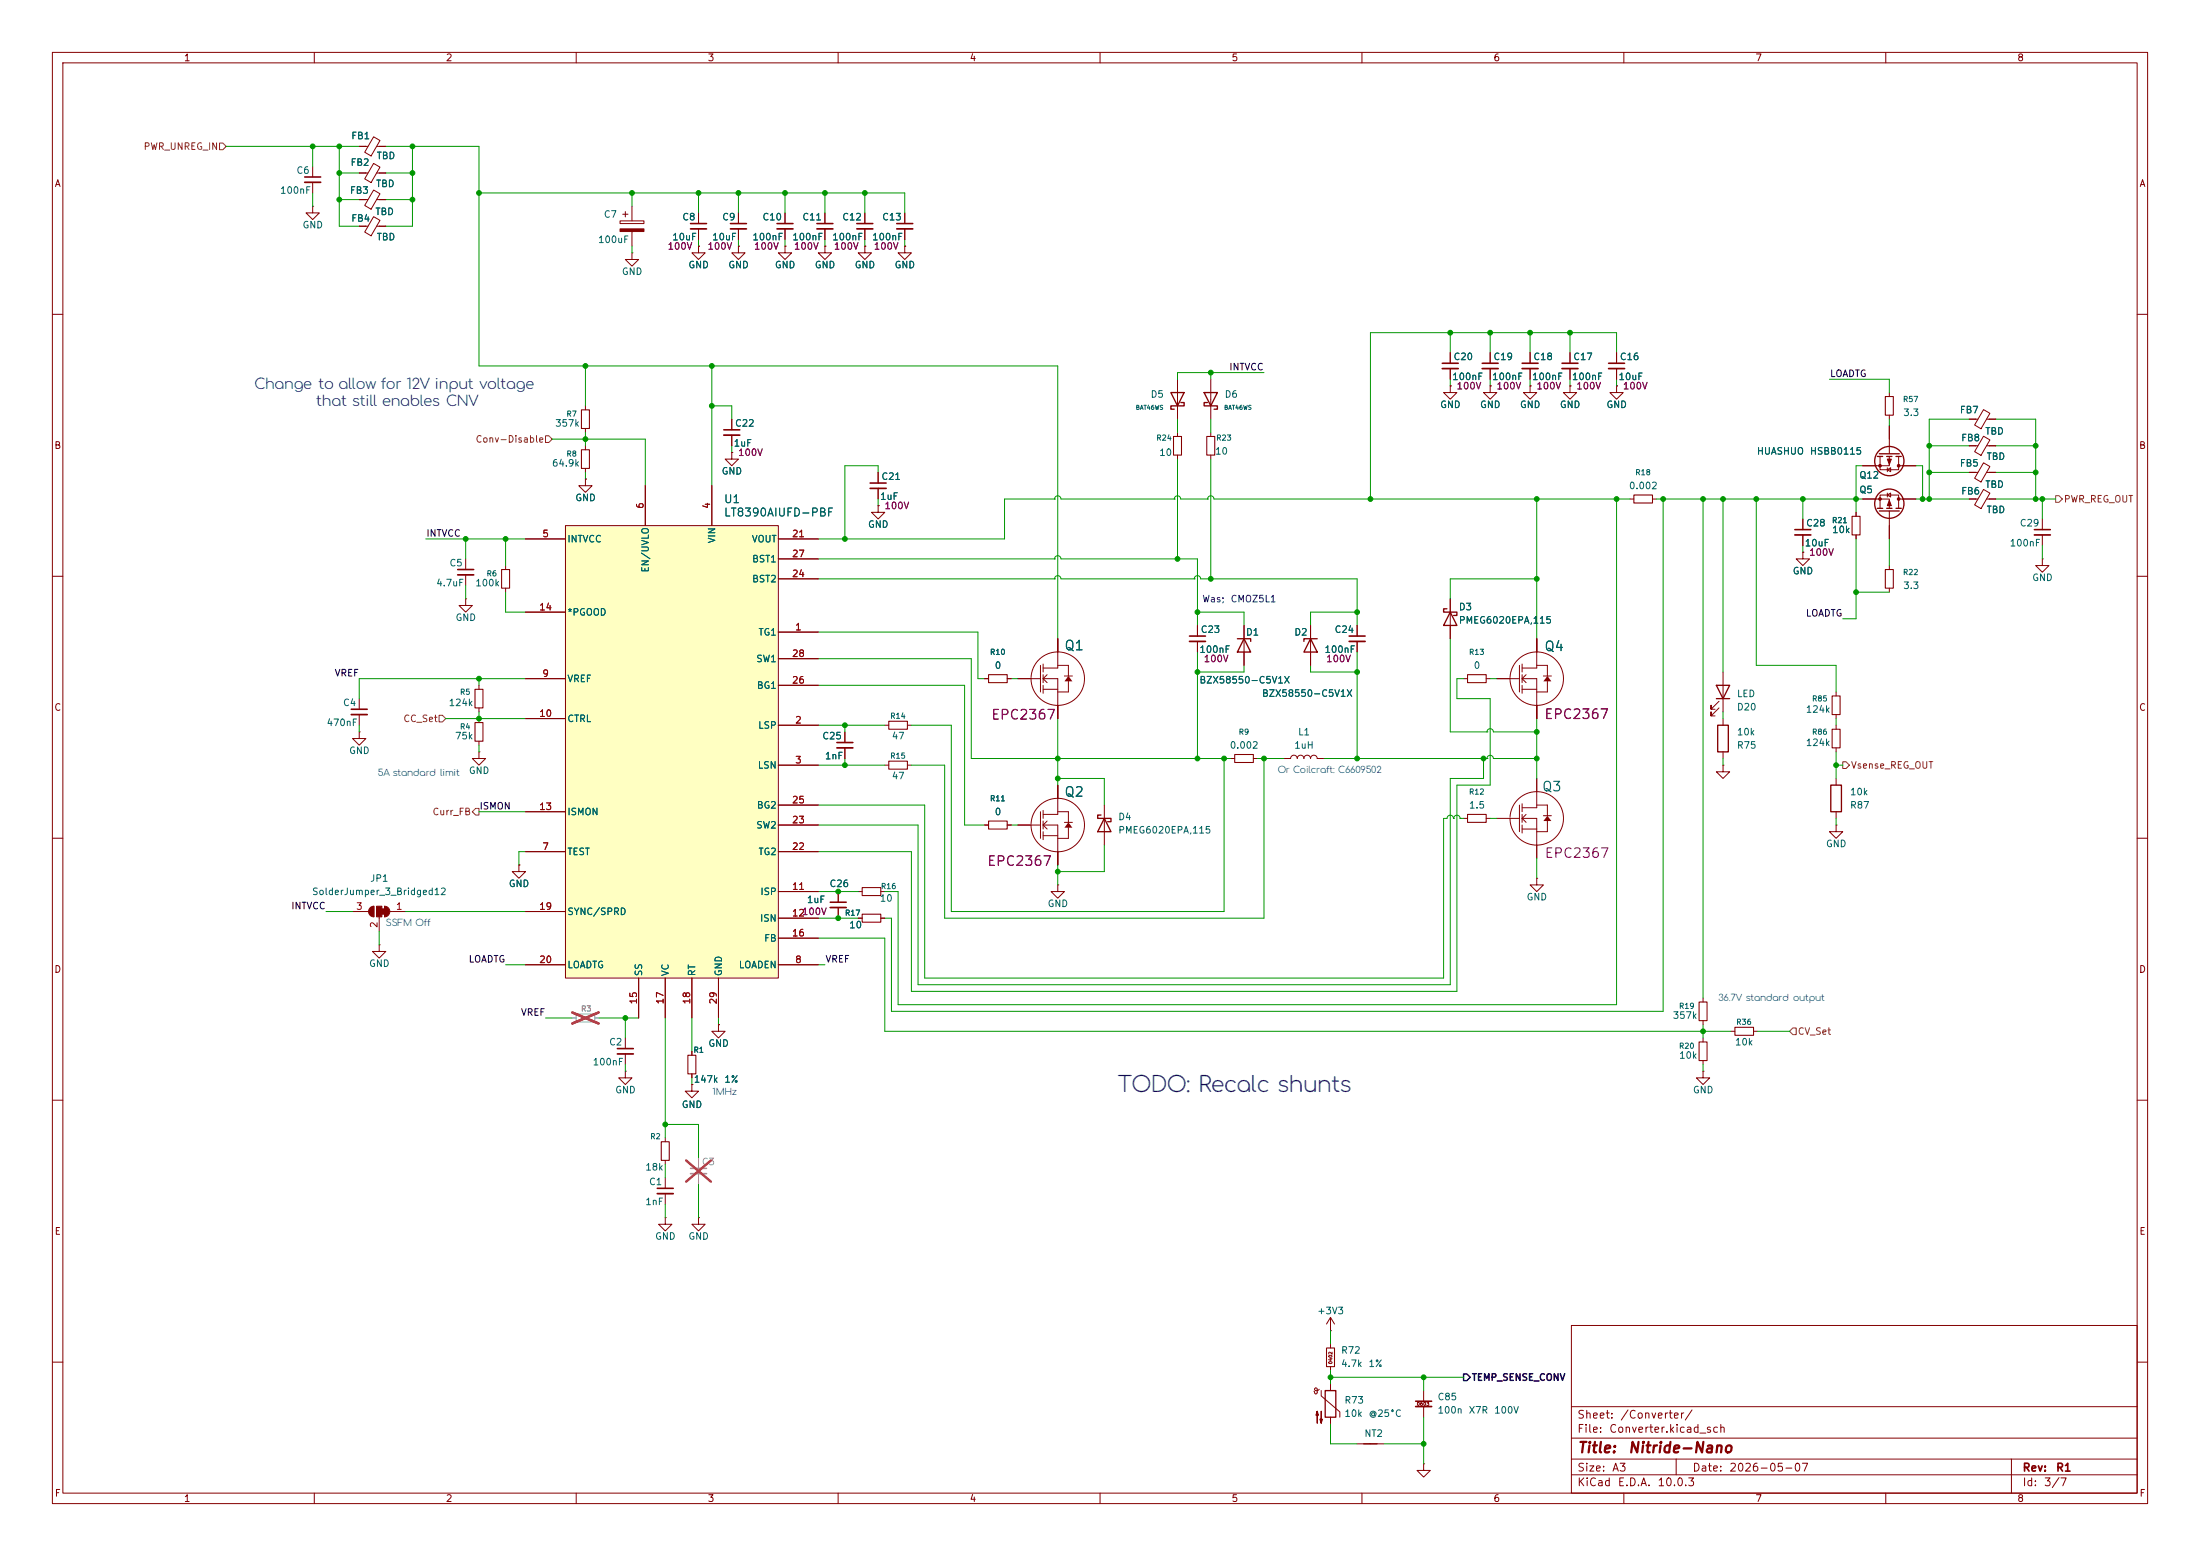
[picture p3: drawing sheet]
<svg xmlns="http://www.w3.org/2000/svg" width="420mm" height="297mm" viewBox="0 0 420 297" stroke-linecap="round" stroke-linejoin="round" font-family="sans-serif">
<g fill="none" stroke="#840000" stroke-width=".19">
<path d="M10 10h400v277h-400zM12 12h396v273h-396zM60 10v2M110 10v2M160 10v2M210 10v2M260 10v2M310 10v2M360 10v2M149.9 47v1.3h1.2l-1.2 1.2-1.3-1.2h1.3M149.9 47h.1M149.9 40.6v2.1"/>
<path d="M149.9 43.7v2M157.5 47v1.3h1.2l-1.2 1.2-1.3-1.2h1.3M157.5 47h.1M157.5 40.6v2.1M157.5 43.7v2M165.1 47v1.3h1.3l-1.3 1.2-1.3-1.2h1.3M165.1 47h.1M165.1 40.6v2.1M165.1 43.7v2M172.7 47v1.3h1.3l-1.3 1.2-1.3-1.2h1.3M172.7 47h.1M172.7 40.6v2.1"/>
<path d="M172.7 43.7v2M10 60h2M308.6 73.7v1.2h-1.3l1.3 1.3 1.3-1.3h-1.3M308.6 73.7h.1M308.6 67.3v2M308.6 70.4v2M408 60h2M167.6 96.5v1.3h-1.2l1.2 1.3 1.3-1.3h-1.3M167.6 96.5h.1M167.6 90.2v2M167.6 93.2v2.1M311.1 95.3h.8"/>
<path d="M315.5 95.3h.7M10 110h2M88.9 106.7v2M88.9 109.7v2.1M96.5 108v.7M96.5 112.3v.7M360.7 108v.7M360.7 112.3v.7M408 110h2M328.2 135.1l-1.6 1.6v-.8v.8h.8M328.2 133.9l-1.6 1.5v-.8v.8h.8M328.9 128.3v7.6"/>
<path d="M328.9 137.2v1.2M350.5 132.1v.7M350.5 136.4v.8M350.5 138.4v.8M10 160h2M210.8 153.7v7.6M288.3 156a5.1 5.1 0 0 1 7.7-4.2 5.1 5.1 0 0 1-.1 8.8 5.1 5.1 0 0 1-7.6-4.2M288.3 156.2h1.8M290.1 153.7v5.1M290.6 156.2h2.8v5.1M290.6 153.4v1.5M290.6 155.4v1.6"/>
<path d="M290.6 157.5v1.5M290.6 158.2h2.8M290.6 156.2l.7 .8M291.3 155.4l-.7 .8M293.4 153.7h2v2M293.4 151.1v3.1h-2.8M293.4 158.8h2M328.9 143.5v1.3M350.5 157.5v1.3h1.3l-1.3 1.2-1.3-1.2h1.3M350.5 157.5h.1M350.5 142.7v.8M350.5 148.6v1.3"/>
<path d="M350.5 154.9v1.3M408 160h2M293.4 167.6v1.3h1.2l-1.2 1.3-1.3-1.3h1.3M293.4 167.6h.1M119.4 198.1v2.1M325.1 190.5v.8M325.1 194.8v.8M10 210h2M119.4 204.5v1.2h1.2l-1.2 1.3-1.3-1.3h1.3M119.4 204.5h.1M119.4 201.2v2M408 210h2"/>
<path d="M300 253h108v32h-108zM10 260h2M300 278.5h108M300 274.5h108M300 268.5h108M320 278.5v3M384 278.5v6.5M408 260h2M60 285v2M110 285v2M160 285v2M210 285v2"/>
<path d="M260 285v2M300 281.5h108M310 285v2M360 285v2"/>
</g>
<path d="M327.7 130.8h2.5l-1.3 2.6zM327.7 133.4h2.5M327.9 138.4h2v5.1h-2zM210.2 155.6h-.7v.6h2.6v.6h-.6M210.8 156.2l1.3 2.6h-2.6zM349.5 149.9h2v5h-2z" fill="none" stroke="#840000" stroke-width=".25"/>
<path d="M311.9 94.5h3.6v1.5h-3.6zM95.8 108.7h1.5v3.6h-1.5zM359.9 108.7h1.5v3.6h-1.5zM349.8 132.8h1.5v3.6h-1.5zM349.8 139.2h1.5v3.5h-1.5zM324.4 191.3h1.5v3.5h-1.5z" fill="none" stroke="#840000" stroke-width=".2"/>
<path d="M148.3 42.7h3.1M156 42.7h3M163.6 42.7h3M171.2 42.7h3M307.1 69.3h3M166.1 92.2h3.1M87.4 108.7h3M117.9 200.2h3" fill="none" stroke="#840000" stroke-width=".3"/>
<path d="M148.3 43.7h3.1M156 43.7h3M163.6 43.7h3M171.2 43.7h3M307.1 70.4h3M166.1 93.2h3.1M87.4 109.7h3M117.9 201.2h3" fill="none" stroke="#840000" stroke-width=".33"/>
<path d="M110 193.5h3.5v1.6h-3.5z" fill="none" stroke="#a1a1a1" stroke-width=".2"/>
<path d="M109.2 194.3h.8M113.5 194.3h.8" fill="none" stroke="#a1a1a1" stroke-width=".19"/>
<path d="M109.3 193.3l5 2.1M114.3 193.3l-5 2.1" fill="none" stroke="#e12e31" stroke-width=".46"/>
<path d="M295.4 155.7l.8 1h-1.6z" fill="#840000"/>
<g fill="none" stroke="#840000" stroke-width=".19">
<path d="M68.6 43.2h1.6M71.3 41.4l1.2 .7-1.7 2.9-1.2-.7zM71.9 43.2h1.8M276.9 73.7v1.2h-1.3l1.3 1.3 1.2-1.3h-1.2M276.9 73.7h.1M276.9 67.3v2M276.9 70.4v2M284.5 73.7v1.2h-1.3l1.3 1.3 1.2-1.3h-1.2M284.5 73.7h.1M196.8 157.3a5.1 5.1 0 0 1 7.8-4.2 5.1 5.1 0 0 1-.1 8.8 5.1 5.1 0 0 1-7.7-4.3M196.8 157.5h1.8M198.6 154.9v5.1"/>
<path d="M199.1 157.5h2.8v5.1M199.1 154.7v1.5M199.1 156.7v1.5M199.1 158.8v1.5M199.1 159.5h2.8M199.1 157.5l.8 .7M199.9 156.7l-.8 .8M201.9 154.9h2.1v2.1M201.9 152.4v3h-2.8M285.7 156.2h2.6M293.4 148.6v2.5M294.6 155.7h1.6"/>
<path d="M295.4 156.7v2.1M201.9 168.9v1.3h1.3l-1.3 1.3-1.2-1.3h1.2M201.9 168.9h.1M201.9 160h2.1M293.4 161.3v2.5M330.4 196.9h.8M334.8 196.9h.7"/>
</g>
<path d="M331.2 196.1h3.6v1.5h-3.6z" fill="none" stroke="#840000" stroke-width=".2"/>
<path d="M275.3 69.3h3.1" fill="none" stroke="#840000" stroke-width=".3"/>
<path d="M275.3 70.4h3.1" fill="none" stroke="#840000" stroke-width=".33"/>
<path d="M204 157l.7 1h-1.5z" fill="#840000"/>
<g fill="none" stroke="#840000" stroke-width=".19">
<path d="M292.1 73.7v1.2h-1.3l1.3 1.3 1.3-1.3h-1.3M292.1 73.7h.1M196.8 129.3a5.1 5.1 0 0 1 7.8-4.1 5.1 5.1 0 0 1-.1 8.7 5.1 5.1 0 0 1-7.7-4.2M196.8 129.5h1.8M198.6 127v5.1M199.1 129.5h2.8v5.1M199.1 126.7v1.6M199.1 128.8v1.5M199.1 130.8v1.5M199.1 131.6h2.8M199.1 129.5l.8 .8M199.9 128.8l-.8 .7"/>
<path d="M201.9 127h2.1v2M201.9 124.5v3h-2.8M201.9 132.1h2.1M194.3 157.5h2.5M201.9 149.9v2.5M203.2 157h1.5M204 158v2M201.9 162.6v2.5"/>
</g>
<path d="M204 129l.7 1h-1.5z" fill="#840000"/>
<g fill="none" stroke="#840000" stroke-width=".19">
<path d="M284.5 67.3v2M284.5 70.4v2M292.1 67.3v2M292.1 70.4v2M344.2 99.1v2M88.9 114.3v1.3h1.3l-1.3 1.2-1.3-1.2h1.3M88.9 114.3h.1M344.2 105.4v1.3h-1.3l1.3 1.3 1.2-1.3h-1.2M344.2 105.4h.1M344.2 102.1v2M188 129.5h.7M192.3 129.5h.7"/>
<path d="M194.3 129.5h2.5M201.9 121.9v2.6M201.9 134.6v2.6M203.2 129h1.5M204 130v2.1M188 157.5h.7M192.3 157.5h.7M234.9 144.8h.8M239.3 144.8h.7M160 170.2v2M160 173.2v2.1M127 217.2v.7"/>
<path d="M127 221.5v.7"/>
</g>
<path d="M283 69.3h3M290.6 69.3h3M342.6 101.1h3.1M158.5 172.2h3" fill="none" stroke="#840000" stroke-width=".3"/>
<path d="M283 70.4h3M290.6 70.4h3M342.6 102.1h3.1M158.5 173.2h3" fill="none" stroke="#840000" stroke-width=".33"/>
<path d="M188.7 128.8h3.6v1.5h-3.6zM188.7 156.7h3.6v1.5h-3.6zM235.7 144h3.6v1.5h-3.6zM126.2 217.9h1.6v3.6h-1.6z" fill="none" stroke="#840000" stroke-width=".2"/>
<path d="M107.9 100.3h40.7v86.4h-40.7z" fill="#ffffc2"/>
<g fill="none" stroke="#840000" stroke-width=".19">
<path d="M59.7 39.4v1.2h1.3l-1.3 1.3-1.3-1.3h1.3M59.7 39.4h.1M59.7 31.8v2M59.7 34.8v2M68.6 38.1h1.6M68.6 33h1.6M68.6 27.9h1.6M71.3 36.3l1.2 .7-1.7 2.9-1.2-.7zM71.3 31.2l1.2 .7-1.7 2.9-1.2-.7zM71.3 26.1l1.2 .7-1.7 3-1.2-.7zM71.9 38.1h1.8M71.9 33h1.8"/>
<path d="M71.9 27.9h1.8M120.6 39.4v2.8M118.4 42.2h4.5v.5h-4.5zM118.9 40.9h1M119.4 40.4v1M120.6 48.3v1.2h1.3l-1.3 1.3-1.2-1.3h1.2M120.6 48.3h.1M120.6 44.2v2.8M133.3 47v1.3h1.3l-1.3 1.2-1.2-1.2h1.2M133.3 47h.1M133.3 40.6v2.1M133.3 43.7v2"/>
<path d="M141 47v1.3h1.2l-1.2 1.2-1.3-1.2h1.3M141 47h.1M141 40.6v2.1M141 43.7v2M111.8 77.5v.7M111.8 91.4v1.3h1.2l-1.2 1.3-1.3-1.3h1.3M111.8 91.4h.1M111.8 81.8v.8M111.8 85.1v.8M111.8 89.4v.8M123.2 92.7v7.6M135.9 92.7v7.6"/>
<path d="M139.7 86.4v1.2h-1.3l1.3 1.3 1.3-1.3h-1.3M139.7 86.4h.1M139.7 80v2M139.7 83.1v2M100.3 102.9h7.6M100.3 116.8h7.6M107.9 100.3h40.7v86.4h-40.7zM148.6 102.9h7.6M148.6 110.5h7.6M148.6 106.7h7.6M389.9 106.7v1.3h1.3l-1.3 1.2-1.3-1.2h1.3M389.9 106.7h.1"/>
<path d="M68.6 139.7v1.3h1.2l-1.2 1.2-1.3-1.2h1.3M68.6 139.7h.1M68.6 133.4v2M68.6 136.4v2M91.4 130.8v.8M91.4 135.1v.8M91.4 137.2v.7M100.3 129.5h7.6M100.3 137.2h7.6M148.6 120.7h7.6M148.6 138.4h7.6M148.6 130.8h7.6"/>
<path d="M148.6 125.7h7.6M161.3 139.7v2M168.9 138.4h.8M173.2 138.4h.8M288.3 129.3a5.1 5.1 0 0 1 7.7-4.1 5.1 5.1 0 0 1-.1 8.8 5.1 5.1 0 0 1-7.6-4.3M288.3 129.5h1.8M290.1 127v5.1M290.6 129.5h2.8v5.1M290.6 126.7v1.6M290.6 128.8v1.5M290.6 130.8v1.5M290.6 131.6h2.8"/>
<path d="M290.6 129.5l.7 .8M291.3 128.8l-.7 .7M293.4 127h2v2M293.4 124.5v3h-2.8M293.4 132.1h2M91.4 143.5v1.3h1.3l-1.3 1.3-1.2-1.3h1.2M91.4 143.5h.1M91.4 141.5v.7M100.3 154.9h7.6M148.6 146.1h7.6M148.6 157.5h7.6M148.6 153.7h7.6"/>
<path d="M161.3 142.7v2.1M168.9 146.1h.8M173.2 146.1h.8M328.9 146.1v1.2h-1.2l1.2 1.3 1.3-1.3h-1.3M328.9 146.1h.1M67.3 174h3.1M71.4 173v2M72.4 175v2.8M73.4 173v2M74.4 174h3.1M99.1 165.1v1.3h1.2l-1.2 1.2-1.3-1.2h1.3M99.1 165.1h.1"/>
<path d="M100.3 162.6h7.6M100.3 174h7.6M148.6 162.6h7.6M148.6 170.2h7.6M148.6 175.3h7.6M148.6 179.1h7.6M163.8 170.2h.8M163.8 175.3h.8M168.1 170.2h.8M168.1 175.3h.8M72.4 180.3v1.3h1.3l-1.3 1.3-1.3-1.3h1.3M72.4 180.3h.1"/>
<path d="M100.3 184.2h7.6M121.9 186.7v7.6M127 186.7v7.6M132.1 186.7v7.6M137.2 195.6v1.3h1.2l-1.2 1.2-1.3-1.2h1.3M137.2 195.6h.1M137.2 186.7v7.6M148.6 184.2h7.6M132.1 207v1.3h1.2l-1.2 1.3-1.3-1.3h1.3M132.1 207h.1M132.1 200.7v.7M132.1 205v.7"/>
<path d="M127 232.4v1.3h1.3l-1.3 1.2-1.3-1.2h1.3M127 232.4h.1M127 224.8v2M127 227.8v2.1M133.3 232.4v1.3h-1.2l1.2 1.2 1.3-1.2h-1.3M133.3 232.4h.1"/>
</g>
<path d="M111 78.2h1.5v3.6h-1.5zM111 85.9h1.5v3.5h-1.5zM90.7 131.6h1.5v3.5h-1.5zM90.7 137.9h1.5v3.6h-1.5zM169.7 137.7h3.5v1.5h-3.5zM169.7 145.3h3.5v1.5h-3.5zM164.6 169.4h3.5v1.5h-3.5zM164.6 174.5h3.5v1.5h-3.5zM131.3 201.4h1.5v3.6h-1.5z" fill="none" stroke="#840000" stroke-width=".2"/>
<path d="M58.2 33.8h3M131.8 42.7h3.1M139.4 42.7h3.1M138.2 82h3M67.1 135.4h3M159.8 141.7h3M125.5 226.8h3" fill="none" stroke="#840000" stroke-width=".3"/>
<path d="M58.2 34.8h3M131.8 43.7h3.1M139.4 43.7h3.1M138.2 83.1h3M67.1 136.4h3M159.8 142.7h3M125.5 227.8h3" fill="none" stroke="#840000" stroke-width=".33"/>
<g fill="#840000" stroke="#840000" stroke-width=".19">
<path d="M118.4 43.7h4.5v.5h-4.5z"/>
<path d="M72.9 173.5h.5v1h-.5z"/>
<path d="M73.4 173a1.02 1.02 0 0 1 1 1 1.02 1.02 0 0 1-1 1z"/>
<path d="M71.9 173h1v2h-1z"/>
<path d="M70.7 173.3l.7-.3v2a1.02 1.02 0 0 1-1-.6 1.02 1.02 0 0 1 .3-1.1z"/>
</g>
<path d="M131.8 223h3.1" fill="none" stroke="#a1a1a1" stroke-width=".3"/>
<path d="M131.8 224h3.1" fill="none" stroke="#a1a1a1" stroke-width=".33"/>
<path d="M133.3 221v2M133.3 224v2.1" fill="none" stroke="#a1a1a1" stroke-width=".19"/>
<path d="M131 221.5l4.7 4M135.7 221.5l-4.7 4" fill="none" stroke="#e12e31" stroke-width=".46"/>
<path d="M295.4 129l.8 1h-1.6z" fill="#840000"/>
<g fill="none" stroke="#840000" stroke-width=".19">
<path d="M68.6 33h1.2M68.6 27.9h1.2M68.6 38.1h1.2M72.4 33h1.3M72.4 27.9h1.3M72.4 38.1h1.3M68.6 43.2h1.2M72.4 43.2h1.3M133.3 47h.1M133.3 40.6v2.1M133.3 43.7v2M141 47h.1"/>
<path d="M141 40.6v2.1M141 43.7v2M149.9 47h.1M149.9 40.6v2.1M149.9 43.7v2M157.5 47h.1M157.5 40.6v2.1M157.5 43.7v2M165.1 47h.1M165.1 40.6v2.1M165.1 43.7v2M172.7 47h.1"/>
<path d="M172.7 40.6v2.1M172.7 43.7v2M224.8 72.4v7.6M231.1 72.4v7.6M276.9 73.7h.1M276.9 67.3v2M276.9 70.4v2M284.5 73.7h.1M284.5 67.3v2M284.5 70.4v2M292.1 73.7h.1M292.1 67.3v2"/>
<path d="M292.1 70.4v2M299.7 73.7v1.2h-1.3l1.3 1.3 1.3-1.3h-1.3M299.7 73.7h.1M299.7 67.3v2M299.7 70.4v2M308.6 73.7h.1M308.6 67.3v2M308.6 70.4v2M360.7 74.9v.8M360.7 79.2v.8M378.7 78.2l1.2 .7-1.7 2.9-1.2-.7zM111.8 91.4h.1"/>
<path d="M123.2 92.7v7.6M135.9 92.7v7.6M139.7 86.4h.1M139.7 80v2M139.7 83.1v2M167.6 96.5h.1M167.6 90.2v2M167.6 93.2v2.1M224.8 82.6v.7M224.8 86.9v.7M231.1 82.6v.7M231.1 86.9v.7"/>
<path d="M344.2 99.1v2M354.3 97.8v.8M355.6 95.3h5.1v1.7M358.9 97v-2.5h3.6v2.5M358.9 87.1v2.6h3.6v-2.6M360.3 94.5l.6-.4v.8zM360.3 89.7l.6-.4v.7zM360.3 89.3v.7M360.3 94.1v.8M360.7 87.1v1.8h-5.1M360.7 81.3v5.3M360.7 97.5v5.4"/>
<path d="M362.5 95.3h3.3M362.5 88.9h3.3M375.9 95.3h1.7M375.9 85.1h1.7M375.9 80h1.7M375.9 90.2h1.7M378.7 93.4l1.2 .7-1.7 3-1.2-.7zM378.7 83.3l1.2 .7-1.7 2.9-1.2-.7zM378.7 88.3l1.2 .8-1.7 2.9-1.2-.7zM379.2 95.3h1.8M379.2 85.1h1.8M379.2 80h1.8"/>
<path d="M379.2 90.2h1.8M389.9 99.1v2M100.3 102.9h7.6M100.3 116.8h7.6M148.6 102.9h7.6M148.6 110.5h7.6M148.6 106.7h7.6M228.6 119.4v2M237.5 119.4v7.6M250.2 119.4v7.6M259.1 119.4v2M276.9 114.3v7.6"/>
<path d="M344.2 105.4h.1M344.2 102.1v2M354.3 102.1v.8M389.9 102.1v2M100.3 129.5h7.6M100.3 137.2h7.6M148.6 120.7h7.6M148.6 138.4h7.6M148.6 130.8h7.6M148.6 125.7h7.6M161.3 139.7v2M188 129.5h.7"/>
<path d="M192.3 129.5h.7M194.3 129.5h2.5M201.9 121.9v2.6M201.9 134.6v2.6M228.6 122.4v2.1M259.1 122.4v2.1M279.4 129.5h.8M283.7 129.5h.8M285.7 129.5h2.6M293.4 121.9v2.6M293.4 134.6v2.6M294.6 129h1.6"/>
<path d="M295.4 130v2.1M100.3 154.9h7.6M148.6 157.5h7.6M148.6 146.1h7.6M148.6 153.7h7.6M161.3 142.7v2.1M188 157.5h.7M192.3 157.5h.7M194.3 157.5h2.5M201.9 149.9v2.5M245.1 144.8h1.3a.64 .64 0 0 1 .6-.7 .64 .64 0 0 1 .6 .7 .64 .64 0 0 1 .7-.7 .64 .64 0 0 1 .6 .7 .64 .64 0 0 1 .7-.7 .64 .64 0 0 1 .6 .7 .64 .64 0 0 1 .6-.7 .64 .64 0 0 1 .7 .7h1.2M279.4 156.2h.8"/>
<path d="M283.7 156.2h.8M99.1 165.1h.1M100.3 162.6h7.6M100.3 174h7.6M148.6 175.3h7.6M148.6 162.6h7.6M148.6 170.2h7.6M148.6 179.1h7.6M160 170.2v2M160 173.2v2.1M163.8 175.3h.8M168.1 175.3h.8"/>
<path d="M201.9 162.6v2.5M100.3 184.2h7.6M121.9 186.7v7.6M127 186.7v7.6M132.1 186.7v7.6M137.2 195.6h.1M137.2 186.7v7.6M148.6 184.2h7.6M325.1 198.1v.8M132.1 207h.1M132.1 200.7v.7M132.1 205v.7"/>
<path d="M325.1 204.5v1.2h1.3l-1.3 1.3-1.3-1.3h1.3M325.1 204.5h.1M325.1 202.4v.8M254 254h.1M254 251.5v2.5M254 256.5v.8M254 251.5l-.8 1.2M254 251.5l.8 1.2M250.8 265.6l.1 .2M251.2 265.4l-.2-.2 .2-.3 .3 .2v.8l-.3 .2-.2-.3M251.8 265.2l-.3 .2h-.3M252.2 265.4v1l3.6 3.1v1"/>
<path d="M254 260.9v.7M254 264.2v1.2M254 270.5v1.3M259.1 275.6h5.1M271.8 279.4v1.3h1.2l-1.2 1.2-1.3-1.2h1.3M271.8 279.4h.1M271.8 265.4v2.1M271.8 268.5v2"/>
</g>
<g fill="none" stroke="#840000" stroke-width=".25">
<path d="M223.5 74.9h2.6l-1.3 2.6zM225.4 76.8h.7v.7h-2.6v.6h.7M229.9 74.9h2.5l-1.3 2.6zM230.5 76.8h-.6v.7h2.5v.6h-.6M358.4 97h1M358.4 87.1h1M358.8 97.5h3.8M358.8 86.6h3.8M360.2 97h1M360.2 87.1h1M361.9 97h1.1M361.9 87.1h1.1"/>
<path d="M276.2 116.2h-.6v.6h2.5v.7h-.6M276.9 116.8l1.2 2.6h-2.5zM236.2 121.9h2.6v.5M237.5 121.9l1.3 2.6h-2.6zM250.2 121.9l1.3 2.6h-2.6zM251.5 121.9h-2.6v.5M253 265.4h2v5.1h-2zM260.3 275.6h2.6"/>
<circle cx="360.7" cy="96.1" r="2.79"/>
<circle cx="360.7" cy="88" r="2.79"/>
</g>
<path d="M359.9 75.7h1.5v3.5h-1.5zM224 83.3h1.6v3.6h-1.6zM230.4 83.3h1.5v3.6h-1.5zM353.6 98.6h1.5v3.5h-1.5zM280.2 128.8h3.5v1.5h-3.5zM280.2 155.4h3.5v1.6h-3.5zM324.4 198.9h1.5v3.5h-1.5zM253.2 257.3h1.6v3.6h-1.6z" fill="none" stroke="#840000" stroke-width=".2"/>
<path d="M298.2 69.3h3M388.4 101.1h3M227.1 121.4h3M257.6 121.4h3M270.3 267.5h3" fill="none" stroke="#840000" stroke-width=".3"/>
<path d="M298.2 70.4h3M388.4 102.1h3M227.1 122.4h3M257.6 122.4h3M270.3 268.5h3" fill="none" stroke="#840000" stroke-width=".33"/>
<g fill="#840000" stroke="#840000" stroke-width=".19">
<path d="M251.5 269.4l.2 .7h-.5l.3-.7v2.3z"/>
<path d="M252.2 269.4v2.3l-.2-.8h.5l-.3 .8z"/>
<path d="M360.7 95.5l.4 1h-.8z"/>
<path d="M360.3 87.6h.8l-.4 1z"/>
<circle cx="362.5" cy="95.2" r=".25"/>
<circle cx="358.9" cy="95.2" r=".25"/>
<circle cx="362.5" cy="88.9" r=".25"/>
<circle cx="358.9" cy="88.9" r=".25"/>
</g>
<path d="M41.9 27.3h.6l.7 .6-.7 .7h-.6zM104.1 83.2h.7l.6 .6-.6 .7h-.7zM392.4 94.6h.7l.6 .7-.6 .6h-.7zM83.8 136.5h.7l.6 .7-.6 .6h-.7zM90.8 154.3h.6v1.3h-.6l-.6-.7zM351.8 145.4h.6l.7 .7-.7 .6h-.6zM342.3 196.2h.6v1.3h-.6l-.7-.6z" fill="none" stroke="#725600" stroke-width=".19"/>
<path d="M279.4 262.3h.6l.7 .6-.7 .6h-.6z" fill="none" stroke="#000" stroke-width=".25"/>
<g fill="none" stroke="#009600" stroke-width=".19">
<path d="M43.2 27.9h25.4M59.7 27.9v3.9M59.7 36.8v2.6M64.8 27.9v15.3h3.8M64.8 38.1h3.8M64.8 33h3.8M73.7 27.9h17.7v42h110.5v52M73.7 38.1h5M73.7 33h5M78.7 27.9v15.3h-5M91.4 36.8h81.3v3.8M120.6 36.8v2.6"/>
<path d="M133.3 36.8v3.8M141 36.8v3.8M149.9 36.8v3.8M157.5 36.8v3.8M165.1 36.8v3.8M120.6 47v1.3M133.3 45.7v1.3M141 45.7v1.3M149.9 45.7v1.3M157.5 45.7v1.3M165.1 45.7v1.3M172.7 45.7v1.3"/>
<path d="M111.8 69.9v7.6M135.9 69.9v22.8M135.9 77.5h3.8v2.5M231.1 71.1v1.3M241.3 71.1h-16.5v1.3M276.9 63.5v3.8M276.9 72.4v1.3M284.5 63.5v3.8M284.5 72.4v1.3M292.1 63.5v3.8M292.1 72.4v1.3M299.7 63.5v3.8"/>
<path d="M299.7 72.4v1.3M308.6 67.3v-3.8h-47v31.8M308.6 72.4v1.3M349.2 72.4h11.5v2.5M105.4 83.8h17.8v8.9M111.8 82.6v2.5M111.8 90.2v1.2M139.7 85.1v1.3M167.6 90.2v-1.3h-6.3v14M167.6 95.3v1.2M201.3 95.3h.1M201.3 95.3l.2-.5 .4-.2 .5 .2 .1 .5h21.7"/>
<path d="M201.3 95.3h-9.5v7.6h-35.6M224.2 95.3h.1M224.2 95.3l.2-.5 .4-.2 .4 .2 .2 .5h5.1M224.8 80v2.6M224.8 87.6v19.1M230.5 95.3h.1M230.5 95.3l.2-.5 .4-.2 .5 .2 .1 .5h79.4M231.1 80v2.6M231.1 87.6v22.9M293.4 95.3v26.6M308.6 95.3v96.5h-137.2v-21.6h-2.5M316.2 95.3h39.4"/>
<path d="M317.5 95.3v97.7h-147.3v-17.7h-1.3M325.1 95.3v95.2M328.9 95.3v33M335.3 95.3v31.7h15.2v5.1M344.2 95.3v3.8M355.6 88.9h-1.3v8.9M360.7 80v1.3M365.8 88.9h1.2v6.4M365.8 95.3h10.1M368.3 85.1h7.6M368.3 90.2h7.6M375.9 80h-7.6v15.3"/>
<path d="M381 95.3h11.4M381 85.1h7.6M381 80h7.6v15.3M381 90.2h7.6M389.9 95.3v3.8M81.3 102.9h19M88.9 102.9v3.8M88.9 111.8v2.5M96.5 113v3.8h3.8M96.5 102.9v5.1M156.2 110.5h45.1M156.2 106.7h45.1"/>
<path d="M201.3 106.7h.1M201.3 106.7l.2-.5 .4-.1 .5 .1 .1 .5h26.1v12.7M201.3 110.5h.1M201.3 110.5l.2-.4 .4-.2 .5 .2 .1 .4h25.5M228 110.5h.1M228 110.5l.2-.4 .4-.2 .4 .2 .2 .4h29.9v8.9M228.6 116.8h8.9v2.6M259.1 116.8h-8.9v2.6M293.4 110.5h-16.5v3.8M344.2 104.1v1.3M354.3 102.9v15.2h-2.5M354.3 113h6.4"/>
<path d="M360.7 102.9v5.1M389.9 104.1v2.6M68.6 138.4v1.3M85.1 137.2h15.2M91.4 129.5v1.3M91.4 135.9v1.3M100.3 129.5h-31.7v3.9M156.2 120.7h30.5v8.8h1.3M156.2 125.7h29.2v19.1h49.5M156.2 130.8h27.9v26.7h3.9M156.2 138.4h12.7M161.3 138.4v1.3"/>
<path d="M174 138.4h7.6v35.6h52.1v-29.2M193 129.5h1.3M201.9 137.2v12.7M228.6 124.5v20.3M237.5 127v1.3h-8.9M250.2 127v1.3h8.9M259.1 124.5v20.3M276.9 121.9v17.8h7M279.4 129.5h-1.3v3.9h6.4v16.5h-6.4v39.3h-104.1v-26.6h-17.8M283.9 139.7h.1M283.9 139.7l.1-.4 .5-.2 .4 .2 .2 .4h8.3M284.5 129.5h1.2"/>
<path d="M293.4 137.2v11.4M328.9 135.9v1.3M350.5 137.2v1.2M91.4 142.2v1.3M91.4 154.9h8.9M156.2 153.7h20.3v33h99.1v-30.5h.7l.1-.4 .5-.2 .4 .2 .2 .4M156.2 146.1h12.7M161.3 144.8v1.3M193 157.5h1.3M201.9 148.6h8.9v5.1M240 144.8h5.1M241.3 144.8v30.5h-61v-29.2h-6.3"/>
<path d="M252.7 144.8h31.2M277.5 156.2l.2-.4 .4-.2 .5 .2 .1 .4M277.5 156.2h.1M278.7 156.2h.1M278.7 156.2h.7M283.2 144.8v3.8h-6.3v39.4h-101.6v-30.5h-19.1M283.9 144.8h.1M283.9 144.8l.1-.5 .5-.1 .4 .1 .2 .5h8.3M284.5 156.2h1.2M328.9 144.8v1.3M350.5 143.5v5.1M350.5 156.2v1.3"/>
<path d="M350.5 146.1h1.3M62.2 174h5.1M72.4 177.8v2.5M77.5 174h22.8M100.3 162.6h-1.2v2.5M156.2 175.3h7.6M156.2 179.1h12.7v17.8h161.5M156.2 170.2h7.6M201.9 165.1v3.8M210.8 161.3v5.1h-8.9M293.4 163.8v3.8M96.5 184.2h3.8"/>
<path d="M104.1 194.3h5.1M114.3 194.3h7.6M119.4 194.3v3.8M127 194.3v22.9M132.1 194.3v6.4M137.2 194.3v1.3M156.2 184.2h1.3M325.1 195.6v2.5M335.5 196.9h6.1M119.4 203.2v1.3M127 214.6h6.3v6.4M132.1 205.7v1.3"/>
<path d="M325.1 203.2v1.3M127 222.2v2.6M127 229.9v2.5M133.3 226.1v6.3M254 254v2.5M254 261.6v2.6M254 271.8v3.8h5.1M254 262.9h25.4M264.2 275.6h7.6M271.8 262.9v2.5M271.8 270.5v8.9"/>
</g>
<path d="M109.2 194.3h.8M113.5 194.3h.8" fill="none" stroke="#a1a1a1" stroke-width=".19"/>
<path d="M109.3 193.3l5 2.1M114.3 193.3l-5 2.1" fill="none" stroke="#e12e31" stroke-width=".46"/>
<g fill="#009600" stroke="#009600" stroke-width=".19">
<circle cx="261.6" cy="95.3" r=".46"/>
<circle cx="259.1" cy="116.8" r=".46"/>
<circle cx="228.6" cy="116.8" r=".46"/>
<circle cx="224.8" cy="106.7" r=".46"/>
<circle cx="231.1" cy="110.5" r=".46"/>
<circle cx="231.1" cy="71.1" r=".46"/>
<circle cx="228.6" cy="128.3" r=".46"/>
<circle cx="201.9" cy="148.6" r=".46"/>
<circle cx="233.7" cy="144.8" r=".46"/>
<circle cx="228.6" cy="144.8" r=".46"/>
<circle cx="271.8" cy="262.9" r=".46"/>
<circle cx="254" cy="262.9" r=".46"/>
<circle cx="271.8" cy="275.6" r=".46"/>
<circle cx="293.4" cy="144.8" r=".46"/>
<circle cx="308.6" cy="95.3" r=".46"/>
<circle cx="293.4" cy="139.7" r=".46"/>
<circle cx="283.2" cy="144.8" r=".46"/>
<circle cx="317.5" cy="95.3" r=".46"/>
<circle cx="325.1" cy="196.9" r=".46"/>
<circle cx="201.9" cy="144.8" r=".46"/>
<circle cx="201.9" cy="166.4" r=".46"/>
<circle cx="157.5" cy="36.8" r=".46"/>
<circle cx="161.3" cy="102.9" r=".46"/>
<circle cx="165.1" cy="36.8" r=".46"/>
<circle cx="119.4" cy="194.3" r=".46"/>
<circle cx="64.8" cy="38.1" r=".46"/>
<circle cx="78.7" cy="27.9" r=".46"/>
<circle cx="59.7" cy="27.9" r=".46"/>
<circle cx="64.8" cy="27.9" r=".46"/>
<circle cx="64.8" cy="33" r=".46"/>
<circle cx="160" cy="170.2" r=".46"/>
<circle cx="161.3" cy="138.4" r=".46"/>
<circle cx="161.3" cy="146.1" r=".46"/>
<circle cx="141" cy="36.8" r=".46"/>
<circle cx="149.9" cy="36.8" r=".46"/>
<circle cx="111.8" cy="83.8" r=".46"/>
<circle cx="111.8" cy="69.9" r=".46"/>
<circle cx="135.9" cy="69.9" r=".46"/>
<circle cx="133.3" cy="36.8" r=".46"/>
<circle cx="120.6" cy="36.8" r=".46"/>
<circle cx="135.9" cy="77.5" r=".46"/>
<circle cx="91.4" cy="129.5" r=".46"/>
<circle cx="91.4" cy="137.2" r=".46"/>
<circle cx="127" cy="214.6" r=".46"/>
<circle cx="160" cy="175.3" r=".46"/>
<circle cx="78.7" cy="33" r=".46"/>
<circle cx="91.4" cy="36.8" r=".46"/>
<circle cx="78.7" cy="38.1" r=".46"/>
<circle cx="96.5" cy="102.9" r=".46"/>
<circle cx="88.9" cy="102.9" r=".46"/>
<circle cx="354.3" cy="113" r=".46"/>
<circle cx="350.5" cy="146.1" r=".46"/>
<circle cx="354.3" cy="95.3" r=".46"/>
<circle cx="344.2" cy="95.3" r=".46"/>
<circle cx="335.3" cy="95.3" r=".46"/>
<circle cx="328.9" cy="95.3" r=".46"/>
<circle cx="299.7" cy="63.5" r=".46"/>
<circle cx="292.1" cy="63.5" r=".46"/>
<circle cx="293.4" cy="110.5" r=".46"/>
<circle cx="293.4" cy="95.3" r=".46"/>
<circle cx="276.9" cy="63.5" r=".46"/>
<circle cx="284.5" cy="63.5" r=".46"/>
<circle cx="325.1" cy="95.3" r=".46"/>
<circle cx="388.6" cy="95.3" r=".46"/>
<circle cx="388.6" cy="90.2" r=".46"/>
<circle cx="388.6" cy="85.1" r=".46"/>
<circle cx="389.9" cy="95.3" r=".46"/>
<circle cx="259.1" cy="144.8" r=".46"/>
<circle cx="259.1" cy="128.3" r=".46"/>
<circle cx="241.3" cy="144.8" r=".46"/>
<circle cx="368.3" cy="90.2" r=".46"/>
<circle cx="368.3" cy="85.1" r=".46"/>
<circle cx="367" cy="95.3" r=".46"/>
<circle cx="368.3" cy="95.3" r=".46"/>
</g>
<text font-size="4.2" fill="#0000c2" x="213.4" y="208.4">TODO: Recalc shunts</text>
<g font-size="2.8" fill="#0000c2">
<text x="48.6" y="74.2">Change to allow for 12V input voltage</text>
<text x="60.4" y="77.6">that still enables CNV</text>
</g>
<g font-size="2" fill="#840000">
<text x="301" y="277.8">Title:</text>
<text x="310.7" y="277.8">Nitride-Nano</text>
</g>
<g font-size="1.8" fill="#006464">
<text x="203.1" y="124.6">Q1</text>
<text x="294.7" y="124.7">Q4</text>
<text x="203.1" y="152.5">Q2</text>
<text x="294.2" y="151.5">Q3</text>
</g>
<g font-size="1.8" fill="#840084">
<text x="189.1" y="137.8">EPC2367</text>
<text x="294.7" y="137.7">EPC2367</text>
<text x="188.3" y="165.7">EPC2367</text>
<text x="294.8" y="164.2">EPC2367</text>
</g>
<g font-size="1.8" fill="#0000c2">
<text x="72.1" y="148.1">5A standard limit</text>
<text x="243.9" y="147.6">Or Coilcraft: C6609502</text>
<text x="73.7" y="176.8">SSFM Of</text>
<text x="80.9" y="176.8">f</text>
<text x="328.1" y="191">36.7V standard output</text>
<text x="136" y="209.1">1MHz</text>
</g>
<g font-size="1.5" fill="#006464">
<text x="138.1" y="99">LT8390AIUFD-PBF</text>
<text x="138.1" y="96.4">U1</text>
</g>
<g font-size="1.5" fill="#840000">
<text x="301" y="273.8">File:</text>
<text x="301" y="271.1">Sheet:</text>
<text x="307.1" y="273.8">Converter.kicad_sch</text>
<text x="309.2" y="271.1">/Converter/</text>
<text x="301" y="281.2">Size:</text>
<text x="307.6" y="281.2">A3</text>
<text x="323" y="281.2">Date:</text>
<text x="330" y="281.2">2026-05-07</text>
<text x="386" y="281.2">Rev:</text>
<text x="392.4" y="281.2">R1</text>
<text x="301" y="284">KiCad</text>
<text x="308.7" y="284">E.D.A.</text>
<text x="316.3" y="284">10.0.3</text>
<text x="386" y="284">Id:</text>
<text x="390.1" y="284">3/7</text>
</g>
<g font-size="1.3" fill="#840000">
<text x="35" y="12">1</text>
<text x="85" y="12">2</text>
<text x="135" y="12">3</text>
<text x="185" y="12">4</text>
<text x="235" y="12">5</text>
<text x="285" y="12">6</text>
<text x="335" y="12">7</text>
<text x="385" y="12">8</text>
<text x="10.3" y="36">A</text>
<text x="408.3" y="36">A</text>
<text x="10.3" y="86">B</text>
<text x="408.2" y="86">B</text>
<text x="10.3" y="136">C</text>
<text x="408.2" y="136">C</text>
<text x="10.3" y="186">D</text>
<text x="408.2" y="186">D</text>
<text x="10.3" y="236">E</text>
<text x="408.3" y="236">E</text>
<text x="10.3" y="286">F</text>
<text x="35" y="287">1</text>
<text x="85" y="287">2</text>
<text x="135" y="287">3</text>
<text x="185" y="287">4</text>
<text x="235" y="287">5</text>
<text x="285" y="287">6</text>
<text x="335" y="287">7</text>
<text x="385" y="287">8</text>
<text x="408.3" y="286">F</text>
</g>
<g font-size="1.3" fill="#725600">
<text x="27.3" y="28.9">PWR_UNREG_IN</text>
<text x="90.7" y="84.8">Conv-Disable</text>
<text x="393.9" y="96.2">PWR_REG_OUT</text>
<text x="76.9" y="138.1">CC_Set</text>
<text x="353.3" y="147">Vsense_REG_OUT</text>
<text x="82.5" y="155.9">Curr_FB</text>
<text x="343.1" y="197.8">CV_Set</text>
</g>
<g font-size="1.3" fill="#006464">
<text x="66.9" y="26.9">FB1</text>
<text x="56.5" y="33.5">C6</text>
<text x="66.8" y="32">FB2</text>
<text x="71.8" y="30.7">TBD</text>
<text x="53.4" y="37.3">100nF</text>
<text x="66.7" y="37.3">FB3</text>
<text x="71.6" y="41.4">TBD</text>
<text x="71.7" y="36">TBD</text>
<text x="115.2" y="41.9">C7</text>
<text x="57.7" y="43.9">GND</text>
<text x="66.9" y="42.6">FB4</text>
<text x="71.8" y="46.2">TBD</text>
<text x="114.1" y="46.7">100uF</text>
<text x="128.2" y="46.2">10uF</text>
<text x="130.1" y="42.4">C8</text>
<text x="135.8" y="46.2">10uF</text>
<text x="137.8" y="42.4">C9</text>
<text x="143.5" y="46.2">100nF</text>
<text x="145.5" y="42.4">C10</text>
<text x="151.1" y="46.2">100nF</text>
<text x="153.1" y="42.4">C11</text>
<text x="158.8" y="46.2">100nF</text>
<text x="160.7" y="42.4">C12</text>
<text x="166.4" y="46.2">100nF</text>
<text x="168.3" y="42.4">C13</text>
<text x="118.6" y="52.8">GND</text>
<text x="131.3" y="51.5">GND</text>
<text x="138.9" y="51.5">GND</text>
<text x="147.8" y="51.5">GND</text>
<text x="155.4" y="51.5">GND</text>
<text x="163.1" y="51.5">GND</text>
<text x="170.7" y="51.5">GND</text>
<text x="277.4" y="69">C20</text>
<text x="285" y="69">C19</text>
<text x="292.6" y="69">C18</text>
<text x="300.2" y="69">C17</text>
<text x="309.1" y="69">C16</text>
<text x="219.6" y="76.2">D5</text>
<text x="233.7" y="76.2">D6</text>
<text x="277.1" y="72.9">100nF</text>
<text x="284.7" y="72.9">100nF</text>
<text x="292.4" y="72.9">100nF</text>
<text x="300" y="72.9">100nF</text>
<text x="308.9" y="72.9">10uF</text>
<text x="105.9" y="81.7">357k</text>
<text x="140.2" y="81.7">C22</text>
<text x="274.8" y="78.2">GND</text>
<text x="282.4" y="78.2">GND</text>
<text x="290.1" y="78.2">GND</text>
<text x="297.7" y="78.2">GND</text>
<text x="306.6" y="78.2">GND</text>
<text x="363.2" y="79.7">3.3</text>
<text x="374" y="79.2">FB7</text>
<text x="378.9" y="83.3">TBD</text>
<text x="105.3" y="89.4">64.9k</text>
<text x="140" y="85.6">1uF</text>
<text x="221.2" y="87.3">10</text>
<text x="231.9" y="87.1">10</text>
<text x="335.3" y="87.1">HUASHUO</text>
<text x="345.4" y="87.1">HSBB0115</text>
<text x="374" y="89.4">FB5</text>
<text x="374.3" y="84.5">FB8</text>
<text x="379.1" y="88.1">TBD</text>
<text x="109.7" y="96">GND</text>
<text x="137.7" y="90.9">GND</text>
<text x="167.9" y="95.7">1uF</text>
<text x="168.2" y="91.9">C21</text>
<text x="310.9" y="93.7">0.002</text>
<text x="354.8" y="91.6">Q12</text>
<text x="354.8" y="94.4">Q5</text>
<text x="374.3" y="94.7">FB6</text>
<text x="378.9" y="93.4">TBD</text>
<text x="165.6" y="101">GND</text>
<text x="344.7" y="100.8">C28</text>
<text x="379.1" y="98.3">TBD</text>
<text x="385.5" y="100.8">C29</text>
<text x="108.2" y="103.8">INTVCC</text>
<text x="136.9" y="103.8" transform="rotate(-90 136.9 103.8)">VIN</text>
<text x="143.4" y="103.8">VOUT</text>
<text x="143.5" y="107.7">BST1</text>
<text x="344.4" y="104.6">10uF</text>
<text x="349.7" y="102.1">10k</text>
<text x="383.6" y="104.6">100nF</text>
<text x="83.2" y="112.2">4.7uF</text>
<text x="85.7" y="108.4">C5</text>
<text x="90.6" y="112.2">100k</text>
<text x="124.2" y="109.4" transform="rotate(-90 124.2 109.4)">EN/UVLO</text>
<text x="143.5" y="111.5">BST2</text>
<text x="342.1" y="109.9">GND</text>
<text x="363.2" y="112.7">3.3</text>
<text x="387.9" y="111.2">GND</text>
<text x="86.9" y="118.8">GND</text>
<text x="108.2" y="117.8">*PGOOD</text>
<text x="278.4" y="116.8">D3</text>
<text x="278.4" y="119.3">PMEG6020EPA,115</text>
<text x="144.7" y="121.6">TG1</text>
<text x="228.9" y="124.9">100nF</text>
<text x="229.1" y="121.1">C23</text>
<text x="237.8" y="121.6">D1</text>
<text x="247" y="121.6">D2</text>
<text x="252.7" y="124.9">100nF</text>
<text x="254.7" y="121.1">C24</text>
<text x="108.2" y="130.5">VREF</text>
<text x="144.3" y="126.7">SW1</text>
<text x="144.4" y="131.8">BG1</text>
<text x="189.8" y="128">0</text>
<text x="228.9" y="130.8">BZX58550-C5V1X</text>
<text x="281.2" y="128">0</text>
<text x="65.4" y="135.1">C4</text>
<text x="85.6" y="135.1">124k</text>
<text x="240.8" y="133.3">BZX58550-C5V1X</text>
<text x="331.5" y="133.4">LED</text>
<text x="331.5" y="135.9">D20</text>
<text x="344.6" y="136.4">124k</text>
<text x="62.2" y="138.9">470nF</text>
<text x="86.8" y="141.4">75k</text>
<text x="108.2" y="138.1">CTRL</text>
<text x="144.6" y="139.4">LSP</text>
<text x="156.9" y="141.4">C25</text>
<text x="170.1" y="141.4">47</text>
<text x="234.7" y="143.2">0.002</text>
<text x="247" y="143.2">1uH</text>
<text x="247.7" y="140.7">L1</text>
<text x="331.5" y="140.7">10k</text>
<text x="331.5" y="143.2">R75</text>
<text x="344.6" y="142.7">124k</text>
<text x="66.5" y="144.2">GND</text>
<text x="89.4" y="148">GND</text>
<text x="144.6" y="147">LSN</text>
<text x="157.4" y="145.2">1nF</text>
<text x="170.1" y="149.1">47</text>
<text x="108.2" y="155.9">ISMON</text>
<text x="144.4" y="154.6">BG2</text>
<text x="189.8" y="155.9">0</text>
<text x="280.3" y="154.6">1.5</text>
<text x="353.1" y="152.1">10k</text>
<text x="353.1" y="154.6">R87</text>
<text x="144.3" y="158.5">SW2</text>
<text x="213.4" y="156.9">D4</text>
<text x="213.4" y="159.4">PMEG6020EPA,115</text>
<text x="108.2" y="163.5">TEST</text>
<text x="144.7" y="163.5">TG2</text>
<text x="348.5" y="162">GND</text>
<text x="59.5" y="171.2">SolderJumper_3_Bridged12</text>
<text x="70.6" y="168.6">JP1</text>
<text x="97" y="169.6">GND</text>
<text x="145" y="171.2">ISP</text>
<text x="153.9" y="172.7">1uF</text>
<text x="158.3" y="169.6">C26</text>
<text x="167.9" y="172.4">10</text>
<text x="199.9" y="173.4">GND</text>
<text x="291.3" y="172.2">GND</text>
<text x="108.2" y="175">SYNC/SPRD</text>
<text x="145" y="176.2">ISN</text>
<text x="162" y="177.5">10</text>
<text x="70.4" y="184.9">GND</text>
<text x="108.2" y="185.1">LOADTG</text>
<text x="140.9" y="185.1">LOADEN</text>
<text x="145.8" y="180">FB</text>
<text x="122.9" y="186.4" transform="rotate(-90 122.9 186.4)">SS</text>
<text x="128" y="186.4" transform="rotate(-90 128 186.4)">VC</text>
<text x="133.1" y="186.4" transform="rotate(-90 133.1 186.4)">RT</text>
<text x="138.1" y="186.4" transform="rotate(-90 138.1 186.4)">GND</text>
<text x="319.2" y="194.8">357k</text>
<text x="113" y="203.7">100nF</text>
<text x="116.2" y="199.9">C2</text>
<text x="135.1" y="200.1">GND</text>
<text x="320.4" y="202.4">10k</text>
<text x="331.1" y="199.9">10k</text>
<text x="117.3" y="209">GND</text>
<text x="132.3" y="207">147k</text>
<text x="138.2" y="207">1%</text>
<text x="323.1" y="209">GND</text>
<text x="130" y="211.8">GND</text>
<text x="123.1" y="223.7">18k</text>
<text x="123.8" y="226.5">C1</text>
<text x="123.1" y="230.3">1nF</text>
<text x="125" y="236.9">GND</text>
<text x="131.3" y="236.9">GND</text>
<text x="251.4" y="251.2">+3V3</text>
<text x="255.9" y="258.7">R72</text>
<text x="255.9" y="261.2">4.7k</text>
<text x="261.1" y="261.2">1%</text>
<text x="256.5" y="268.2">R73</text>
<text x="274.3" y="267.6">C85</text>
<text x="256.5" y="270.8">10k</text>
<text x="260.4" y="274.6">NT2</text>
<text x="261.2" y="270.8">@25°C</text>
<text x="274.3" y="270.1">100n</text>
<text x="280.3" y="270.1">X7R</text>
<text x="285.1" y="270.1">100V</text>
</g>
<g font-size="1.3" fill="#840084">
<text x="127.3" y="48">100V</text>
<text x="135" y="48">100V</text>
<text x="143.8" y="48">100V</text>
<text x="151.5" y="48">100V</text>
<text x="159.1" y="48">100V</text>
<text x="166.7" y="48">100V</text>
<text x="278" y="74.6">100V</text>
<text x="285.6" y="74.6">100V</text>
<text x="293.2" y="74.6">100V</text>
<text x="300.8" y="74.6">100V</text>
<text x="309.7" y="74.6">100V</text>
<text x="140.8" y="87.3">100V</text>
<text x="168.7" y="97.5">100V</text>
<text x="345.3" y="106.4">100V</text>
<text x="229.7" y="126.7">100V</text>
<text x="253.1" y="126.7">100V</text>
<text x="153" y="175">100V</text>
</g>
<g font-size="1.3" fill="#0f0f0f">
<text x="234.6" y="71">INTVCC</text>
<text x="349.2" y="72.3">LOADTG</text>
<text x="81.3" y="102.7">INTVCC</text>
<text x="344.6" y="118">LOADTG</text>
<text x="63.8" y="129.4">VREF</text>
<text x="91.4" y="154.8">ISMON</text>
<text x="55.5" y="173.9">INTVCC</text>
<text x="89.4" y="184">LOADTG</text>
<text x="157.5" y="184">VREF</text>
<text x="99.3" y="194.2">VREF</text>
</g>
<g font-size="1.3" fill="#a90000">
<text x="123.2" y="97.2" transform="rotate(-90 123.2 97.2)">6</text>
<text x="135.9" y="97.2" transform="rotate(-90 135.9 97.2)">4</text>
<text x="103.4" y="102.8">5</text>
<text x="151.1" y="102.8">21</text>
<text x="151.1" y="106.7">27</text>
<text x="151.1" y="110.5">24</text>
<text x="102.8" y="116.8">14</text>
<text x="151.1" y="125.7">28</text>
<text x="151.7" y="120.6">1</text>
<text x="103.4" y="129.5">9</text>
<text x="151.1" y="130.8">26</text>
<text x="102.8" y="137.1">10</text>
<text x="151.7" y="138.4">2</text>
<text x="151.7" y="146">3</text>
<text x="102.8" y="154.9">13</text>
<text x="151.1" y="153.6">25</text>
<text x="151.1" y="157.5">23</text>
<text x="103.4" y="162.5">7</text>
<text x="151.1" y="162.5">22</text>
<text x="67.9" y="174">3</text>
<text x="75.5" y="174">1</text>
<text x="102.8" y="174">19</text>
<text x="151.1" y="170.2">11</text>
<text x="72.4" y="177.2" transform="rotate(-90 72.4 177.2)">2</text>
<text x="151.1" y="175.2">12</text>
<text x="151.1" y="179">16</text>
<text x="102.8" y="184.1">20</text>
<text x="151.7" y="184.1">8</text>
<text x="121.9" y="191.8" transform="rotate(-90 121.9 191.8)">15</text>
<text x="127" y="191.8" transform="rotate(-90 127 191.8)">17</text>
<text x="132.1" y="191.8" transform="rotate(-90 132.1 191.8)">18</text>
<text x="137.1" y="191.8" transform="rotate(-90 137.1 191.8)">29</text>
</g>
<g font-size="1.3" fill="#0000c2">
<text x="229.4" y="115.3">Was;</text>
<text x="234.8" y="115.3">CMOZ5L1</text>
</g>
<text font-size="1.3" fill="#989898" x="133.9" y="222.7">C3</text>
<text font-size="1.3" x="280.9" y="263.9">TEMP_SENSE_CONV</text>
<g font-size="1" fill="#006464">
<text x="363.2" y="77">R57</text>
<text x="108" y="79.8">R7</text>
<text x="108" y="87.4">R8</text>
<text x="220.6" y="84.3">R24</text>
<text x="232.1" y="84.3">R23</text>
<text x="312.1" y="90.9">R18</text>
<text x="349.6" y="100.1">R21</text>
<text x="92.8" y="110.3">R6</text>
<text x="363.2" y="110">R22</text>
<text x="188.9" y="125.2">R10</text>
<text x="280.3" y="125.2">R13</text>
<text x="87.7" y="132.9">R5</text>
<text x="169.8" y="137.4">R14</text>
<text x="345.8" y="134.1">R85</text>
<text x="87.7" y="139.5">R4</text>
<text x="236.4" y="140.5">R9</text>
<text x="345.8" y="140.5">R86</text>
<text x="169.8" y="145">R15</text>
<text x="188.9" y="153.2">R11</text>
<text x="280.3" y="151.9">R12</text>
<text x="168.1" y="169.9">R16</text>
<text x="161.2" y="175">R17</text>
<text x="320.4" y="192.8">R19</text>
<text x="331.4" y="195.8">R36</text>
<text x="132.3" y="201.2">R1</text>
<text x="320.4" y="200.4">R20</text>
<text x="124" y="217.7">R2</text>
</g>
<text font-size="1" fill="#989898" x="110.8" y="193.3">R3</text>
<g font-size=".8" fill="#006464">
<text x="216.7" y="78.4">BAT46WS</text>
<text x="233.6" y="78.4">BAT46WS</text>
</g>
<g font-size=".6" fill="#840000">
<text x="254.5" y="260.5" transform="rotate(-90 254.5 260.5)">0402</text>
<text x="270.4" y="268.5">0603</text>
</g>
</svg>
